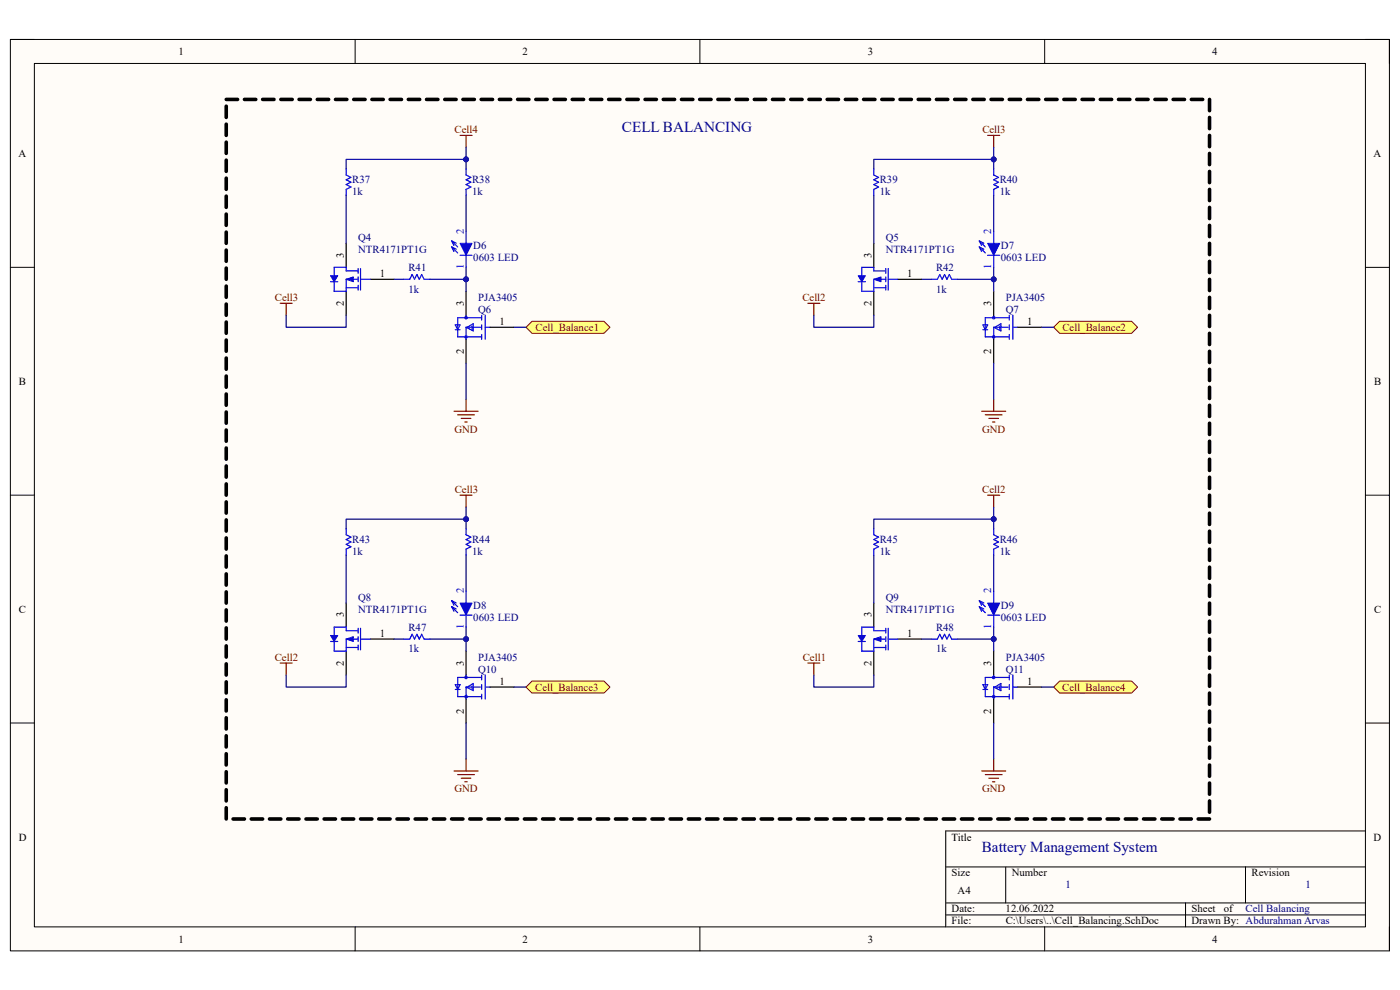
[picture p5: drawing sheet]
<svg xmlns="http://www.w3.org/2000/svg" width="297mm" height="210mm" viewBox="0 0 297 210" stroke-linecap="round" stroke-linejoin="round" font-family="sans-serif">
<path d="M2.2 8.4h292.6v193.3h-292.6z" fill-rule="evenodd" fill="#fffcf8"/>
<path d="M2.2 8.4h292.6v193.3h-292.6z" fill="none" stroke="#000" stroke-width=".21"/>
<path d="M7.3 13.5h282.4v183.1h-282.4z" fill-rule="evenodd" fill="#fffcf8"/>
<g fill="none" stroke="#000" stroke-width=".21">
<path d="M2.2 8.4h5.1M7.3 13.5h282.4v183.1h-282.4zM75.3 8.4v5.1M148.5 8.4v5.1M221.6 8.4v5.1M289.7 8.4h5.1v5.1M2.2 56.7h5.1M289.7 56.7h5.1M2.2 105h5.1M289.7 105.1h5.1M2.2 153.4h5.1M289.7 153.4h5.1"/>
<path d="M289.7 176.3h-89.1v20.3M75.3 196.6v5.1M148.5 196.6v5.1M200.6 183.9h89.1M200.6 191.5h89.1M200.6 194.1h89.1M213.4 183.9v7.6M221.6 196.6v5.1M251.5 191.5v5.1M264.2 183.9v7.6M294.8 196.6v5.1"/>
</g>
<g fill="none" stroke="#00f" stroke-width=".25">
<path d="M98.9 35.9v1.2l1 .5-1 .5 1 .5-1 .6 1 .5-1 .5v1.2M95.8 51.1l1.3 1.3M95.8 51.1l.5 1M95.8 51.1l1 .5M95.8 52.4l1.3 1.3M95.8 52.4l.5 .9M95.8 52.4l1 .5M98.9 49.1v2.5M98.9 54.2v2.5M96.6 68.9h1l-.5 1zM96.6 69.9h1M98.9 69.4h3"/>
<path d="M98.9 69.4l1.5 .8v-1.5l-1.3 .7M98.9 66.9v.5M98.9 69.4v2.6M100.1 69.2v.7M102.2 66.9v1M102.2 68.9v1M102.2 71v1M102.2 67.4h-5.1v4.1h5.1M102.9 66.9v5.1M102.9 69.4h1.1"/>
<circle cx="98.9" cy="67.4" r=".25"/>
<circle cx="98.9" cy="71.5" r=".25"/>
</g>
<path d="M98.9 61.8v5.1M98.9 72v5.1M104 69.4h5.1" fill="none" stroke="#000" stroke-width=".25"/>
<path d="M97.6 28.7h2.5M98.9 28.7v2.6M59.4 64.3h2.6M60.7 64.3v2.6" fill="none" stroke="#800000" stroke-width=".25"/>
<path d="M97.6 51.6h2.5l-1.2 2.6z" fill="#00f"/>
<path d="M97.6 51.6h2.5l-1.2 2.6z" fill="none" stroke="#00f" stroke-width=".21"/>
<path d="M97.6 54.2h2.5" fill="none" stroke="#00f" stroke-width=".25"/>
<path d="M112.9 68.2h15.2l1.3 1.2-1.3 1.3h-15.2l-1.3-1.3z" fill-rule="evenodd" fill="#ffff80"/>
<path d="M112.9 68.2h15.2l1.3 1.2-1.3 1.3h-15.2l-1.3-1.3z" fill="none" stroke="#800000" stroke-width=".21"/>
<path d="M73.4 51.6v5.1M78.5 59.3h5.1M73.4 61.8v5.1" fill="none" stroke="#000" stroke-width=".25"/>
<path d="M76 57.5h-2.6v-.8h-2.5v1.8M76 59.3h-2.6v2.5h-2.5v-2M76 57v1M76 58.7v1.1M76.5 57v4.5M73.4 61h2.6M76 60.5v1" fill="none" stroke="#00f" stroke-width=".25"/>
<path d="M70.1 58.5h1.6l-.8 1.3z" fill="#00f"/>
<path d="M70.1 58.5h1.6l-.8 1.3z" fill="none" stroke="#00f" stroke-width=".21"/>
<path d="M70.1 59.8h1.6M76.5 59.3h2" fill="none" stroke="#00f" stroke-width=".25"/>
<path d="M73.4 59.3l1.6-.6v1.1z" fill="#00f"/>
<path d="M73.4 59.3l1.6-.6v1.1z" fill="none" stroke="#00f" stroke-width=".21"/>
<path d="M209.5 28.7h2.6M210.8 28.7v2.6M171.4 64.3h2.5M172.7 64.3v2.6M96.3 87.2h5.1M97.1 88h3.6M97.9 88.8h2M98.6 89.5h.5M98.9 84.7v2.5" fill="none" stroke="#800000" stroke-width=".25"/>
<g fill="none" stroke="#00f" stroke-width=".25">
<path d="M73.4 35.8v1.3l1.1 .5-1.1 .5 1.1 .5-1.1 .6 1.1 .5-1.1 .5v1.2M210.8 35.8v1.3l1 .5-1 .5 1 .6-1 .5 1 .5-1 .5v1.2M85.6 59.3h1.3l.5-1.1 .5 1.1 .5-1.1 .6 1.1 .5-1.1 .5 1.1h1.2M207.8 51.1l1.2 1.3M207.8 51.1l.4 1M207.8 51.1l.9 .5M207.8 52.4l1.2 1.3M207.8 52.4l.4 1M207.8 52.4l.9 .5M210.8 49.1v2.5M210.8 54.2v2.5M208.5 68.9h1l-.5 1z"/>
<path d="M208.5 69.9h1M210.8 69.4h3.1M210.8 69.4l1.5 .8v-1.5l-1.2 .7M210.8 66.9v.5M210.8 69.4v2.6M212.1 69.2v.7M214.1 66.9v1M214.1 68.9v1M214.1 71v1M214.1 67.4h-5.1v4.1h5.1M214.9 66.9v5.1M214.9 69.4h1"/>
<circle cx="210.8" cy="67.4" r=".25"/>
<circle cx="210.8" cy="71.5" r=".25"/>
</g>
<path d="M210.8 61.8v5.1M210.8 72v5.1M215.9 69.4h5.1" fill="none" stroke="#000" stroke-width=".25"/>
<path d="M209.5 51.6h2.6l-1.3 2.6z" fill="#00f"/>
<path d="M209.5 51.6h2.6l-1.3 2.6z" fill="none" stroke="#00f" stroke-width=".21"/>
<path d="M209.5 54.2h2.6" fill="none" stroke="#00f" stroke-width=".25"/>
<path d="M223.5 69.4l1.3-1.2h15.3l1.2 1.2-1.2 1.3h-15.3z" fill-rule="evenodd" fill="#ffff80"/>
<path d="M223.5 69.4l1.3-1.2h15.3l1.2 1.2-1.2 1.3h-15.3z" fill="none" stroke="#800000" stroke-width=".21"/>
<path d="M185.4 51.6v5.1M190.5 59.3h5M185.4 61.8v5.1" fill="none" stroke="#000" stroke-width=".25"/>
<path d="M187.9 57.5h-2.5v-.8h-2.6v1.8M187.9 59.3h-2.5v2.5h-2.6v-2M187.9 57v1M187.9 58.7v1.1M188.4 57v4.5M185.4 61h2.5M187.9 60.5v1" fill="none" stroke="#00f" stroke-width=".25"/>
<path d="M182.1 58.5h1.5l-.8 1.3z" fill="#00f"/>
<path d="M182.1 58.5h1.5l-.8 1.3z" fill="none" stroke="#00f" stroke-width=".21"/>
<path d="M182.1 59.8h1.5M188.4 59.3h2.1" fill="none" stroke="#00f" stroke-width=".25"/>
<path d="M185.4 59.3l1.5-.6v1.1z" fill="#00f"/>
<path d="M185.4 59.3l1.5-.6v1.1z" fill="none" stroke="#00f" stroke-width=".21"/>
<path d="M208.3 87.2h5.1M209 88h3.6M209.8 88.8h2M210.6 89.5h.5M210.8 84.7v2.5M97.6 105h2.5M98.9 105v2.6M59.4 140.7h2.6M60.7 140.7v2.5" fill="none" stroke="#800000" stroke-width=".25"/>
<g fill="none" stroke="#00f" stroke-width=".25">
<path d="M185.4 35.8v1.3l1 .5-1 .5 1 .6-1 .5 1 .5-1 .5v1.2M197.6 59.3h1.3l.5-1.1 .5 1.1 .5-1.1 .5 1.1 .5-1.1 .5 1.1h1.3M98.9 112.2v1.2l1 .6-1 .5 1 .5-1 .5 1 .5-1 .5v1.3M95.8 127.4l1.3 1.3M95.8 127.4l.5 1M95.8 127.4l1 .5M95.8 128.7l1.3 1.3M95.8 128.7l.5 1M95.8 128.7l1 .5M98.9 125.4v2.5M98.9 130.5v2.5M96.6 145.2h1l-.5 1.1z"/>
<path d="M96.6 146.3h1M98.9 145.7h3M98.9 145.7l1.5 .8v-1.5l-1.3 .7M98.9 143.2v.5M98.9 145.7v2.6M100.1 145.5v.8M102.2 143.2v1M102.2 145.2v1.1M102.2 147.3v1M102.2 143.7h-5.1v4.1h5.1M102.9 143.2v5.1M102.9 145.7h1.1"/>
<circle cx="98.9" cy="147.8" r=".25"/>
<circle cx="98.9" cy="143.7" r=".25"/>
</g>
<path d="M98.9 138.1v5.1M98.9 148.3v5.1M104 145.7h5.1" fill="none" stroke="#000" stroke-width=".25"/>
<path d="M97.6 127.9h2.5l-1.2 2.6z" fill="#00f"/>
<path d="M97.6 127.9h2.5l-1.2 2.6z" fill="none" stroke="#00f" stroke-width=".21"/>
<path d="M97.6 130.5h2.5" fill="none" stroke="#00f" stroke-width=".25"/>
<path d="M111.6 145.7l1.3-1.2h15.2l1.3 1.2-1.3 1.3h-15.2z" fill-rule="evenodd" fill="#ffff80"/>
<path d="M111.6 145.7l1.3-1.2h15.2l1.3 1.2-1.3 1.3h-15.2z" fill="none" stroke="#800000" stroke-width=".21"/>
<path d="M73.4 127.9v5.1M73.4 138.1v5.1M78.5 135.6h5.1" fill="none" stroke="#000" stroke-width=".25"/>
<path d="M73.4 137.4h2.6M76 133.8h-2.6v-.8h-2.5v1.8M76 135.6h-2.6v2.5h-2.5v-2M76 133.3v1M76 135.1v1M76 136.8v1.1M76.5 133.3v4.6" fill="none" stroke="#00f" stroke-width=".25"/>
<path d="M70.1 134.8h1.6l-.8 1.3z" fill="#00f"/>
<path d="M70.1 134.8h1.6l-.8 1.3z" fill="none" stroke="#00f" stroke-width=".21"/>
<path d="M70.1 136.1h1.6M76.5 135.6h2" fill="none" stroke="#00f" stroke-width=".25"/>
<path d="M73.4 135.6l1.6-.5v1z" fill="#00f"/>
<path d="M73.4 135.6l1.6-.5v1z" fill="none" stroke="#00f" stroke-width=".21"/>
<path d="M209.5 105.1h2.6M210.8 105.1v2.5M171.4 140.7h2.5M172.7 140.7v2.5M96.3 163.6h5.1M97.1 164.3h3.6M97.9 165.1h2M98.6 165.8h.5M98.9 161v2.6" fill="none" stroke="#800000" stroke-width=".25"/>
<g fill="none" stroke="#00f" stroke-width=".25">
<path d="M73.4 112.2v1.2l1.1 .6-1.1 .5 1.1 .5-1.1 .5 1.1 .5-1.1 .5v1.3M210.8 112.2v1.2l1 .6-1 .5 1 .5-1 .5 1 .5-1 .5v1.3M85.6 135.6h1.3l.5-1 .5 1 .5-1 .6 1 .5-1 .5 1h1.2M207.8 127.4l1.2 1.3M207.8 127.4l.4 1M207.8 127.4l.9 .5M207.8 128.7l1.2 1.3M207.8 128.7l.4 1M207.8 128.7l.9 .5M210.8 125.4v2.5M210.8 130.5v2.5M208.5 145.2h1l-.5 1.1z"/>
<path d="M208.5 146.3h1M210.8 145.8h3.1M210.8 145.8l1.5 .7v-1.5l-1.2 .8M210.8 143.2v.5M210.8 145.8v2.5M212.1 145.5v.8M214.1 143.2v1M214.1 145.2v1.1M214.1 147.3v1M214.1 143.7h-5.1v4.1h5.1M214.9 143.2v5.1M214.9 145.8h1"/>
<circle cx="210.8" cy="147.8" r=".25"/>
<circle cx="210.8" cy="143.7" r=".25"/>
</g>
<path d="M210.8 138.1v5.1M210.8 148.3v5.1M215.9 145.8h5.1" fill="none" stroke="#000" stroke-width=".25"/>
<path d="M209.5 127.9h2.6l-1.3 2.6z" fill="#00f"/>
<path d="M209.5 127.9h2.6l-1.3 2.6z" fill="none" stroke="#00f" stroke-width=".21"/>
<path d="M209.5 130.5h2.6" fill="none" stroke="#00f" stroke-width=".25"/>
<path d="M223.5 145.8l1.3-1.3h15.3l1.2 1.3-1.2 1.2h-15.3z" fill-rule="evenodd" fill="#ffff80"/>
<path d="M223.5 145.8l1.3-1.3h15.3l1.2 1.3-1.2 1.2h-15.3z" fill="none" stroke="#800000" stroke-width=".21"/>
<path d="M185.4 127.9v5.1M185.4 138.1v5.1M190.5 135.6h5" fill="none" stroke="#000" stroke-width=".25"/>
<path d="M185.4 137.4h2.5M187.9 133.8h-2.5v-.8h-2.6v1.8M187.9 135.6h-2.5v2.5h-2.6v-2M187.9 133.3v1M187.9 135.1v1M187.9 136.8v1.1M188.4 133.3v4.6" fill="none" stroke="#00f" stroke-width=".25"/>
<path d="M182.1 134.8h1.5l-.8 1.3z" fill="#00f"/>
<path d="M182.1 134.8h1.5l-.8 1.3z" fill="none" stroke="#00f" stroke-width=".21"/>
<path d="M182.1 136.1h1.5M188.4 135.6h2.1" fill="none" stroke="#00f" stroke-width=".25"/>
<path d="M185.4 135.6l1.5-.5v1z" fill="#00f"/>
<path d="M185.4 135.6l1.5-.5v1z" fill="none" stroke="#00f" stroke-width=".21"/>
<path d="M208.3 163.6h5.1M209 164.3h3.6M209.8 165.1h2M210.6 165.9h.5M210.8 161v2.6" fill="none" stroke="#800000" stroke-width=".25"/>
<path d="M185.4 112.2v1.2l1 .6-1 .5 1 .5-1 .5 1 .5-1 .5v1.3M197.6 135.6h1.3l.5-1 .5 1 .5-1 .5 1 .5-1 .5 1h1.3" fill="none" stroke="#00f" stroke-width=".25"/>
<path d="M98.9 31.3v4.6M109.1 69.4h2.5" fill="none" stroke="#000080" stroke-width=".25"/>
<circle cx="98.9" cy="33.8" r=".51" fill="#000080"/>
<circle cx="98.9" cy="33.8" r=".51" fill="none" stroke="#000080" stroke-width=".21"/>
<path d="M98.9 56.7v5.1M98.9 41.4v7.7" fill="none" stroke="#000080" stroke-width=".25"/>
<circle cx="98.9" cy="59.2" r=".51" fill="#000080"/>
<circle cx="98.9" cy="59.2" r=".51" fill="none" stroke="#000080" stroke-width=".21"/>
<path d="M98.9 33.8h-25.5v2.1M60.7 66.9v2.5h12.7v-2.5M98.9 77.1v7.6" fill="none" stroke="#000080" stroke-width=".25"/>
<circle cx="98.9" cy="33.8" r=".51" fill="#000080"/>
<circle cx="98.9" cy="33.8" r=".51" fill="none" stroke="#000080" stroke-width=".21"/>
<path d="M73.4 41.4v10.2M83.6 59.3h2M91.2 59.3h7.7" fill="none" stroke="#000080" stroke-width=".25"/>
<circle cx="98.9" cy="59.2" r=".51" fill="#000080"/>
<circle cx="98.9" cy="59.2" r=".51" fill="none" stroke="#000080" stroke-width=".21"/>
<path d="M210.8 31.3v4.5M221 69.4h2.5" fill="none" stroke="#000080" stroke-width=".25"/>
<circle cx="210.8" cy="33.8" r=".51" fill="#000080"/>
<circle cx="210.8" cy="33.8" r=".51" fill="none" stroke="#000080" stroke-width=".21"/>
<path d="M210.8 56.7v5.1M210.8 41.4v7.7" fill="none" stroke="#000080" stroke-width=".25"/>
<circle cx="210.8" cy="59.3" r=".51" fill="#000080"/>
<circle cx="210.8" cy="59.3" r=".51" fill="none" stroke="#000080" stroke-width=".21"/>
<path d="M210.8 33.8h-25.4v2M172.7 66.9v2.5h12.7v-2.5M210.8 77.1v7.6" fill="none" stroke="#000080" stroke-width=".25"/>
<circle cx="210.8" cy="33.8" r=".51" fill="#000080"/>
<circle cx="210.8" cy="33.8" r=".51" fill="none" stroke="#000080" stroke-width=".21"/>
<path d="M185.4 41.4v10.2M195.5 59.3h2.1M203.2 59.3h7.6" fill="none" stroke="#000080" stroke-width=".25"/>
<circle cx="210.8" cy="59.3" r=".51" fill="#000080"/>
<circle cx="210.8" cy="59.3" r=".51" fill="none" stroke="#000080" stroke-width=".21"/>
<path d="M98.9 107.6v4.6M109.1 145.7h2.5" fill="none" stroke="#000080" stroke-width=".25"/>
<circle cx="98.9" cy="110.1" r=".51" fill="#000080"/>
<circle cx="98.9" cy="110.1" r=".51" fill="none" stroke="#000080" stroke-width=".21"/>
<path d="M98.9 117.8v7.6M98.9 133v5.1" fill="none" stroke="#000080" stroke-width=".25"/>
<circle cx="98.9" cy="135.6" r=".51" fill="#000080"/>
<circle cx="98.9" cy="135.6" r=".51" fill="none" stroke="#000080" stroke-width=".21"/>
<path d="M98.9 110.1h-25.5v2.1M60.7 143.2v2.5h12.7v-2.5M98.9 153.4v7.6" fill="none" stroke="#000080" stroke-width=".25"/>
<circle cx="98.9" cy="110.1" r=".51" fill="#000080"/>
<circle cx="98.9" cy="110.1" r=".51" fill="none" stroke="#000080" stroke-width=".21"/>
<path d="M73.4 117.8v10.1M83.6 135.6h2M91.2 135.6h7.7" fill="none" stroke="#000080" stroke-width=".25"/>
<circle cx="98.9" cy="135.6" r=".51" fill="#000080"/>
<circle cx="98.9" cy="135.6" r=".51" fill="none" stroke="#000080" stroke-width=".21"/>
<path d="M210.8 107.6v4.6M221 145.8h2.5" fill="none" stroke="#000080" stroke-width=".25"/>
<circle cx="210.8" cy="110.1" r=".51" fill="#000080"/>
<circle cx="210.8" cy="110.1" r=".51" fill="none" stroke="#000080" stroke-width=".21"/>
<path d="M210.8 117.8v7.6M210.8 133v5.1" fill="none" stroke="#000080" stroke-width=".25"/>
<circle cx="210.8" cy="135.6" r=".51" fill="#000080"/>
<circle cx="210.8" cy="135.6" r=".51" fill="none" stroke="#000080" stroke-width=".21"/>
<path d="M210.8 110.1h-25.4v2.1M172.7 143.2v2.6h12.7v-2.6M210.8 153.4v7.6" fill="none" stroke="#000080" stroke-width=".25"/>
<circle cx="210.8" cy="110.1" r=".51" fill="#000080"/>
<circle cx="210.8" cy="110.1" r=".51" fill="none" stroke="#000080" stroke-width=".21"/>
<path d="M185.4 117.8v10.1M195.5 135.6h2.1M203.2 135.6h7.6" fill="none" stroke="#000080" stroke-width=".25"/>
<circle cx="210.8" cy="135.6" r=".51" fill="#000080"/>
<circle cx="210.8" cy="135.6" r=".51" fill="none" stroke="#000080" stroke-width=".21"/>
<g fill="none" stroke="#000" stroke-width=".76">
<path d="M48 22.5v2.4M48 26.3v2.4M48 30.2v2.3M48 34v2.4M48 37.8v2.4M48 21.1h2.4M51.9 21.1h2.4M55.7 21.1h2.4M59.6 21.1h2.4M63.4 21.1h2.5M67.3 21.1h2.4M71.2 21.1h2.4"/>
<path d="M75 21.1h2.5M78.9 21.1h2.4M82.8 21.1h2.4M86.6 21.1h2.4M90.5 21.1h2.4M94.4 21.1h2.4M98.2 21.1h2.4M102.1 21.1h2.4M105.9 21.1h2.5M109.8 21.1h2.4M113.7 21.1h2.4M117.5 21.1h2.4"/>
<path d="M121.4 21.1h2.4M125.3 21.1h2.4M129.1 21.1h2.4M133 21.1h2.4M136.8 21.1h2.5M140.7 21.1h2.4M144.6 21.1h2.4M148.4 21.1h2.4M152.3 21.1h2.4M156.2 21.1h2.4M160 21.1h2.4M163.9 21.1h2.4"/>
<path d="M167.8 21.1h2.4M171.6 21.1h2.4M175.5 21.1h2.4M179.3 21.1h2.5M183.2 21.1h2.4M187.1 21.1h2.4M190.9 21.1h2.4M194.8 21.1h2.4M198.7 21.1h2.4M202.5 21.1h2.4M206.4 21.1h2.4M210.2 21.1h2.5"/>
<path d="M214.1 21.1h2.4M218 21.1h2.4M221.8 21.1h2.5M225.7 21.1h2.4M229.6 21.1h2.4M233.4 21.1h2.4M237.3 21.1h2.4M241.2 21.1h2.4M245 21.1h2.4M248.9 21.1h2.4M252.7 21.1h2.5M256.6 21.1v2.4"/>
<path d="M256.6 24.9v2.4M256.6 28.7v2.4M256.6 32.5v2.4M256.6 36.4v2.3M48 41.6v2.4M48 45.4v2.4M48 49.2v2.4M48 53.1v2.3M48 56.9v2.4M256.6 40.2v2.4M256.6 44v2.4M256.6 47.8v2.4"/>
<path d="M256.6 51.6v2.4M256.6 55.4v2.4M256.6 59.3v2.3M48 60.7v2.4M48 64.5v2.4M48 68.3v2.4M48 72.1v2.4M48 75.9v2.4M48 79.8v2.3M256.6 63.1v2.4M256.6 66.9v2.4M256.6 70.7v2.4"/>
<path d="M256.6 74.5v2.4M256.6 78.3v2.4M48 83.6v2.4M48 87.4v2.4M48 91.2v2.4M48 95v2.4M48 98.8v2.4M256.6 82.1v2.4M256.6 86v2.3M256.6 89.8v2.4M256.6 93.6v2.4M256.6 97.4v2.4"/>
<path d="M48 102.7v2.3M48 106.5v2.4M48 110.3v2.4M48 114.1v2.4M48 117.9v2.4M256.6 101.2v2.4M256.6 105.1v2.3M256.6 108.9v2.4M256.6 112.7v2.4M256.6 116.5v2.4M48 121.7v2.4M48 125.6v2.3"/>
<path d="M48 129.4v2.4M48 133.2v2.4M48 137v2.4M256.6 120.3v2.4M256.6 124.1v2.4M256.6 127.9v2.4M256.6 131.8v2.3M256.6 135.6v2.4M256.6 139.4v2.4M48 140.8v2.4M48 144.6v2.4M48 148.5v2.3"/>
<path d="M48 152.3v2.4M48 156.1v2.4M48 159.9v2.4M256.6 143.2v2.4M256.6 147v2.4M256.6 150.8v2.4M256.6 154.7v2.3M256.6 158.5v2.4M48 163.7v2.4M48 167.5v2.4M48 171.4v2.3M49.4 173.7h2.5"/>
<path d="M53.3 173.7h2.4M57.2 173.7h2.4M61 173.7h2.4M64.9 173.7h2.4M68.8 173.7h2.4M72.6 173.7h2.4M76.5 173.7h2.4M80.3 173.7h2.5M84.2 173.7h2.4M88.1 173.7h2.4M91.9 173.7h2.5M95.8 173.7h2.4"/>
<path d="M99.7 173.7h2.4M103.5 173.7h2.4M107.4 173.7h2.4M111.3 173.7h2.4M115.1 173.7h2.4M119 173.7h2.4M122.8 173.7h2.5M126.7 173.7h2.4M130.6 173.7h2.4M134.4 173.7h2.5M138.3 173.7h2.4M142.2 173.7h2.4"/>
<path d="M146 173.7h2.4M149.9 173.7h2.4M153.8 173.7h2.4M157.6 173.7h2.4M161.5 173.7h2.4M165.3 173.7h2.5M169.2 173.7h2.4M173.1 173.7h2.4M176.9 173.7h2.4M180.8 173.7h2.4M184.7 173.7h2.4M188.5 173.7h2.4"/>
<path d="M192.4 173.7h2.4M196.2 173.7h2.5M200.1 173.7h2.4M204 173.7h2.4M207.8 173.7h2.4M211.7 173.7h2.4M215.6 173.7h2.4M219.4 173.7h2.4M223.3 173.7h2.4M227.2 173.7h2.4M231 173.7h2.4M234.9 173.7h2.4"/>
<path d="M238.7 173.7h2.5M242.6 173.7h2.4M246.5 173.7h2.4M250.3 173.7h2.4M254.2 173.7h2.4M256.6 162.3v2.4M256.6 166.1v2.4M256.6 169.9v2.4"/>
</g>
<g font-size="3.2" fill="#000080">
<text x="132" y="28">CELL BALANCING</text>
<text x="208.3" y="180.6">Battery Management System</text>
</g>
<g font-size="2.3">
<text x="37.9" y="11.7">1</text>
<text x="110.9" y="11.7">2</text>
<text x="184.1" y="11.7">3</text>
<text x="257.1" y="11.7">4</text>
<text x="3.9" y="33.3">A</text>
<text x="291.4" y="33.3">A</text>
<text x="72.9" y="54.7" transform="rotate(-90 72.9 54.7)">3</text>
<text x="80.6" y="58.7">1</text>
<text x="184.9" y="54.7" transform="rotate(-90 184.9 54.7)">3</text>
<text x="192.5" y="58.7">1</text>
<text x="72.9" y="64.9" transform="rotate(-90 72.9 64.9)">2</text>
<text x="98.4" y="64.9" transform="rotate(-90 98.4 64.9)">3</text>
<text x="184.9" y="64.9" transform="rotate(-90 184.9 64.9)">2</text>
<text x="210.3" y="64.9" transform="rotate(-90 210.3 64.9)">3</text>
<text x="106" y="68.9">1</text>
<text x="217.9" y="68.9">1</text>
<text x="98.4" y="75.1" transform="rotate(-90 98.4 75.1)">2</text>
<text x="210.3" y="75.1" transform="rotate(-90 210.3 75.1)">2</text>
<text x="4" y="81.6">B</text>
<text x="291.5" y="81.6">B</text>
<text x="4" y="130">C</text>
<text x="72.9" y="131" transform="rotate(-90 72.9 131)">3</text>
<text x="184.9" y="131" transform="rotate(-90 184.9 131)">3</text>
<text x="291.5" y="130">C</text>
<text x="80.6" y="135">1</text>
<text x="192.5" y="135">1</text>
<text x="72.9" y="141.2" transform="rotate(-90 72.9 141.2)">2</text>
<text x="98.4" y="141.2" transform="rotate(-90 98.4 141.2)">3</text>
<text x="184.9" y="141.2" transform="rotate(-90 184.9 141.2)">2</text>
<text x="210.3" y="141.2" transform="rotate(-90 210.3 141.2)">3</text>
<text x="106" y="145.2">1</text>
<text x="217.9" y="145.2">1</text>
<text x="98.4" y="151.4" transform="rotate(-90 98.4 151.4)">2</text>
<text x="210.3" y="151.4" transform="rotate(-90 210.3 151.4)">2</text>
<text x="4" y="178.3">D</text>
<text x="201.9" y="178.3">Title</text>
<text x="291.4" y="178.3">D</text>
<text x="201.9" y="185.9">Size</text>
<text x="214.6" y="185.9">Number</text>
<text x="265.5" y="185.9">Revision</text>
<text x="203.2" y="189.7">A4</text>
<text x="201.9" y="193.5">Date:</text>
<text x="201.9" y="196.1">File:</text>
<text x="213.3" y="193.5">12.06.2022</text>
<text x="213.4" y="196.1">C:\Users\..\Cell_Balancing.SchDoc</text>
<text x="252.8" y="196.1">Drawn By: Abdurahman Arvas</text>
<text x="252.8" y="193.5">Sheet</text>
<text x="259.6" y="193.5">of</text>
<text x="37.9" y="199.9">1</text>
<text x="110.9" y="199.9">2</text>
<text x="184.1" y="199.9">3</text>
<text x="257.1" y="199.9">4</text>
</g>
<g font-size="2.3" fill="#800000">
<text x="96.4" y="28.2">Cell4</text>
<text x="208.4" y="28.2">Cell3</text>
<text x="58.3" y="63.8">Cell3</text>
<text x="170.2" y="63.8">Cell2</text>
<text x="113.6" y="70.2">Cell_Balance1</text>
<text x="225.4" y="70.2">Cell_Balance2</text>
<text x="96.4" y="91.8">GND</text>
<text x="208.4" y="91.8">GND</text>
<text x="96.5" y="104.5">Cell3</text>
<text x="208.4" y="104.5">Cell2</text>
<text x="58.3" y="140.1">Cell2</text>
<text x="170.3" y="140.1">Cell1</text>
<text x="113.5" y="146.5">Cell_Balance3</text>
<text x="225.3" y="146.5">Cell_Balance4</text>
<text x="96.4" y="168.1">GND</text>
<text x="208.4" y="168.1">GND</text>
</g>
<g font-size="2.3" fill="#000080">
<text x="74.7" y="38.9">R37</text>
<text x="74.7" y="41.4">1k</text>
<text x="100.2" y="38.9">R38</text>
<text x="100.2" y="41.4">1k</text>
<text x="186.6" y="38.9">R39</text>
<text x="186.6" y="41.4">1k</text>
<text x="212.1" y="38.9">R40</text>
<text x="212.1" y="41.4">1k</text>
<text x="76" y="51.1">Q4</text>
<text x="76" y="53.6">NTR4171PT1G</text>
<text x="100.4" y="52.9">D6</text>
<text x="187.9" y="51.1">Q5</text>
<text x="187.9" y="53.6">NTR4171PT1G</text>
<text x="212.3" y="52.9">D7</text>
<text x="86.7" y="57.4">R41</text>
<text x="100.4" y="55.4">0603 LED</text>
<text x="198.6" y="57.4">R42</text>
<text x="212.3" y="55.4">0603 LED</text>
<text x="86.7" y="62.1">1k</text>
<text x="101.4" y="63.8">PJA3405</text>
<text x="198.6" y="62.1">1k</text>
<text x="213.4" y="63.8">PJA3405</text>
<text x="101.4" y="66.4">Q6</text>
<text x="213.4" y="66.4">Q7</text>
<text x="74.7" y="115.2">R43</text>
<text x="74.7" y="117.8">1k</text>
<text x="100.2" y="115.2">R44</text>
<text x="100.2" y="117.8">1k</text>
<text x="186.6" y="115.2">R45</text>
<text x="186.6" y="117.8">1k</text>
<text x="212.1" y="115.2">R46</text>
<text x="212.1" y="117.8">1k</text>
<text x="76" y="127.4">Q8</text>
<text x="76" y="130">NTR4171PT1G</text>
<text x="100.4" y="129.2">D8</text>
<text x="100.4" y="131.7">0603 LED</text>
<text x="187.9" y="127.4">Q9</text>
<text x="187.9" y="130">NTR4171PT1G</text>
<text x="212.3" y="129.2">D9</text>
<text x="212.3" y="131.7">0603 LED</text>
<text x="86.7" y="133.8">R47</text>
<text x="198.6" y="133.8">R48</text>
<text x="86.7" y="138.3">1k</text>
<text x="101.4" y="142.7">Q10</text>
<text x="101.4" y="140.1">PJA3405</text>
<text x="198.6" y="138.3">1k</text>
<text x="213.4" y="142.7">Q11</text>
<text x="213.4" y="140.1">PJA3405</text>
<text x="226.1" y="188.5">1</text>
<text x="276.9" y="188.5">1</text>
<text x="264.2" y="193.5">Cell Balancing</text>
</g>
<g font-size="2.3" fill="#00f">
<text x="98.4" y="49.6" transform="rotate(-90 98.4 49.6)">2</text>
<text x="210.3" y="49.6" transform="rotate(-90 210.3 49.6)">2</text>
<text x="98.4" y="57.1" transform="rotate(-90 98.4 57.1)">1</text>
<text x="210.3" y="57.1" transform="rotate(-90 210.3 57.1)">1</text>
<text x="98.4" y="125.9" transform="rotate(-90 98.4 125.9)">2</text>
<text x="210.3" y="125.9" transform="rotate(-90 210.3 125.9)">2</text>
<text x="98.4" y="133.4" transform="rotate(-90 98.4 133.4)">1</text>
<text x="210.3" y="133.4" transform="rotate(-90 210.3 133.4)">1</text>
</g>
</svg>
